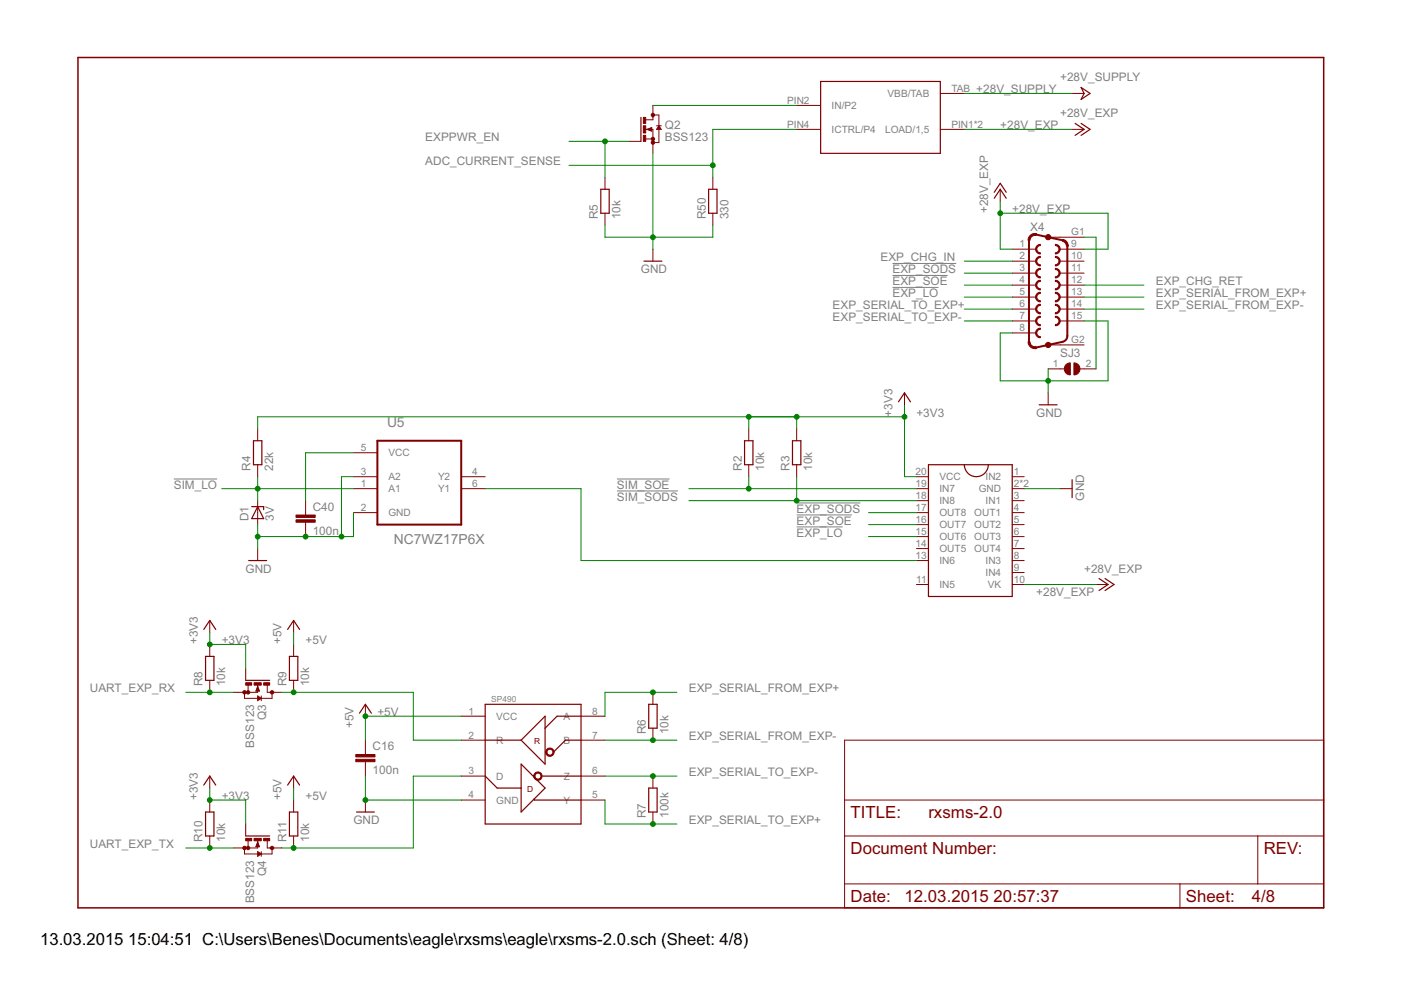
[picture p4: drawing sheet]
<svg xmlns="http://www.w3.org/2000/svg" width="297mm" height="210mm" viewBox="0 0 297 210" stroke-linecap="round" stroke-linejoin="round" font-family="sans-serif">
<path d="M189.2 58.4h11.7M189.2 55.9h13.5M189.2 60.9h9.8M36.9 101.6h9.1M130.8 101.6h11.1M130.8 104.1h12.9M168.9 111.7h9.8M168.9 109.2h11.7M168.9 106.6h13.5" fill="none" stroke="#808080" stroke-width=".21"/>
<path d="M16.5 12.2h264.1v180.3h-264.1z" fill="none" stroke="#800000" stroke-width=".32"/>
<g fill="none" stroke="#800000" stroke-width=".21">
<path d="M199.4 19.8h5M227.3 19.8h2.5M128.3 37.6v2.5M133.3 30h2.6M136.9 27.4h1.5v5.1M136.9 29.5h1.5M137.2 27.4l1-.3v.7zM138.4 22.4v3h-1.5M138.4 24.4h1.3v5.8h-1.3M139.2 26.7h1M139.7 26.7l.5 .7h-1zM151.1 37.6v2.5"/>
<path d="M168.9 27.4h5.1M168.9 22.4h5.1M199.4 27.4h5M227.3 27.4h2.5M128.3 45.2v2.6M138.4 52.8v2.6M151.1 45.2v2.6M212.1 40.1v2.6M214.6 52.8h5.1M214.6 55.4h5.1M214.6 57.9h5.1M222.2 50.3h7.6"/>
<path d="M224.8 52.8h5M224.8 55.4h5M224.8 57.9h5M214.6 60.5h5.1M214.6 63h5.1M214.6 65.5h5.1M214.6 68.1h5.1M214.6 70.6h5.1M222.2 73.1h7.6M222.2 78.2h3.5M224.8 60.5h5M224.8 63h5"/>
<path d="M224.8 65.5h5M224.8 68.1h5M229 78.2h3.4M54.6 90.9v2.6M54.6 98.5v2.6M75 96h5M158.7 90.9v2.6M158.7 98.5v2.6M168.9 90.9v2.6M168.9 98.5v2.6M191.8 83.3v2.5M222.2 83.3v2.5"/>
<path d="M54.6 106.2v5M54.6 116.3v2.6M64.8 106.2v3M64.8 110.7v3.1M75 103.6h5M75 101.1h5M75 108.7h5M97.8 103.6h5.1M97.8 101.1h5.1M194.3 103.6h2.5M194.3 106.2h2.5M194.3 101.1h2.5"/>
<path d="M194.3 118.9h2.5M194.3 108.7h2.5M194.3 111.2h2.5M194.3 113.8h2.5M194.3 116.3h2.5M214.6 103.6h2.5M214.6 106.2h2.5M214.6 101.1h2.5M214.6 118.9h2.5M214.6 108.7h2.5M214.6 111.2h2.5M214.6 113.8h2.5"/>
<path d="M214.6 116.3h2.5M224.8 103.6h2.5M44.5 131.6v2.5M44.5 136.6v2.6M62.3 131.6v2.5M62.3 136.6v2.6M194.3 123.9h2.5M214.6 121.4h2.5M214.6 123.9h2.5M232.4 123.9h2.5M44.5 144.3v2.5M51.8 146.8v1.3h5.9v-1.3"/>
<path d="M52.1 141.7v2.6M52.6 145.3v1.5M54.6 145.3v1.5h-5M54.6 147.6l.8 .5-.8 .5zM54.6 145.5l.4 1h-.7zM55.4 147.6v1M56.7 145.3v1.5h3M62.3 144.3v2.5M77.5 149.3v2.5M77.5 156.9v3.1M97.8 156.9h5.1M97.8 151.8h5.1"/>
<path d="M123.2 156.9h5.1M123.2 151.8h5.1M138.4 146.8v2.5M138.4 154.4v2.5M179.1 156.9h101.5v35.6h-101.5zM44.5 164.5v2.6M44.5 169.6v2.6M44.5 177.2v2.6M51.8 179.8v1.3h5.9v-1.3M52.1 174.7v2.5M52.6 178.3v1.5M54.6 178.3v1.5h-5"/>
<path d="M54.6 178.5l.4 1h-.7zM56.7 178.3v1.5h3M62.3 164.5v2.6M62.3 169.6v2.6M62.3 177.2v2.6M77.5 161.5v3M77.5 169.6v2.6M97.8 169.6h5.1M97.8 164.5h5.1M123.2 169.6h5.1M123.2 164.5h5.1M138.4 164.5v2.6"/>
<path d="M138.4 172.2v2.5M179.1 177.2h101.5M179.1 169.6h101.5M266.7 177.2v10.2M54.6 180.6l.8 .5-.8 .5zM55.4 180.6v1M179.1 187.4h101.5M250.2 187.4v5.1"/>
</g>
<g fill="#800000" stroke="#800000" stroke-width=".21">
<path d="M219.9 52l.7-.2v.3a.76 .76 0 0 0-.8 .7 .76 .76 0 0 0 .8 .8v.2a1.02 1.02 0 0 1-1-.6 1.02 1.02 0 0 1 .3-1.2z" fill-rule="evenodd"/>
<path d="M223.8 51.8a1.02 1.02 0 0 1 1 1 1.02 1.02 0 0 1-1 1v-.2a.76 .76 0 0 0 .7-.8 .76 .76 0 0 0-.7-.7z" fill-rule="evenodd"/>
<path d="M219.9 54.6l.7-.2v.2a.76 .76 0 0 0-.8 .8 .76 .76 0 0 0 .8 .7v.3a1.02 1.02 0 0 1-1-.7 1.02 1.02 0 0 1 .3-1.1z" fill-rule="evenodd"/>
<path d="M223.8 54.4a1.02 1.02 0 0 1 1 1 1.02 1.02 0 0 1-1 1v-.3a.76 .76 0 0 0 .7-.7 .76 .76 0 0 0-.7-.8z" fill-rule="evenodd"/>
<path d="M219.9 57.1l.7-.2v.2a.76 .76 0 0 0-.8 .8 .76 .76 0 0 0 .8 .8v.2a1.02 1.02 0 0 1-1-.6 1.02 1.02 0 0 1 .3-1.2z" fill-rule="evenodd"/>
<path d="M223.8 56.9a1.02 1.02 0 0 1 1 1 1.02 1.02 0 0 1-1 1v-.2a.76 .76 0 0 0 .7-.8 .76 .76 0 0 0-.7-.8z" fill-rule="evenodd"/>
<path d="M219.9 59.7l.7-.3v.3a.76 .76 0 0 0-.8 .8 .76 .76 0 0 0 .8 .7v.3a1.02 1.02 0 0 1-1-.7 1.02 1.02 0 0 1 .3-1.1z" fill-rule="evenodd"/>
<path d="M223.8 59.4a1.02 1.02 0 0 1 1 1.1 1.02 1.02 0 0 1-1 1v-.3a.76 .76 0 0 0 .7-.7 .76 .76 0 0 0-.7-.8z" fill-rule="evenodd"/>
<path d="M219.9 62.2l.7-.2v.2a.76 .76 0 0 0-.8 .8 .76 .76 0 0 0 .8 .8v.2a1.02 1.02 0 0 1-1-.7 1.02 1.02 0 0 1 .3-1.1z" fill-rule="evenodd"/>
<path d="M223.8 62a1.02 1.02 0 0 1 1 1 1.02 1.02 0 0 1-1 1v-.2a.76 .76 0 0 0 .7-.8 .76 .76 0 0 0-.7-.8z" fill-rule="evenodd"/>
<path d="M219.9 64.7l.7-.2v.3a.76 .76 0 0 0-.8 .7 .76 .76 0 0 0 .8 .8v.2a1.02 1.02 0 0 1-1-.6 1.02 1.02 0 0 1 .3-1.2z" fill-rule="evenodd"/>
<path d="M223.8 64.5a1.02 1.02 0 0 1 1 1 1.02 1.02 0 0 1-1 1v-.2a.76 .76 0 0 0 .7-.8 .76 .76 0 0 0-.7-.7z" fill-rule="evenodd"/>
<path d="M219.9 67.3l.7-.2v.2a.75 .75 0 0 0-.8 .8 .75 .75 0 0 0 .8 .7v.3a1.01 1.01 0 0 1-1-.7 1.01 1.01 0 0 1 .3-1.1z" fill-rule="evenodd"/>
<path d="M223.8 67.1a1.01 1.01 0 0 1 1 1 1.01 1.01 0 0 1-1 1v-.3a.75 .75 0 0 0 .7-.7 .75 .75 0 0 0-.7-.8z" fill-rule="evenodd"/>
<path d="M219.9 69.8l.5-.2h.2v.2a.76 .76 0 0 0-.8 .8 .76 .76 0 0 0 .8 .8v.2a1.01 1.01 0 0 1-1-.7 1.01 1.01 0 0 1 .3-1.1z" fill-rule="evenodd"/>
<path d="M218.4 49.9l.5-.3 .9-.1-.1 .4-.8 .2-.4 .4-.1 .5h-.4v-.5z" fill-rule="evenodd"/>
<path d="M225.3 50.8h.2a1.46 1.46 0 0 1 1 1.4h-.4l-.3-.8-.5-.2z" fill-rule="evenodd"/>
<path d="M218 72.5h.4l.1 .5 .4 .4 .8 .1 .1 .4a1.46 1.46 0 0 1-1.8-1.4z" fill-rule="evenodd"/>
<path d="M113.3 164a.89 .89 0 0 1 1.5 .1 .89 .89 0 0 1-.5 1.3 .89 .89 0 0 1-1.1-.9h.2a.64 .64 0 0 1 .9-.6 .64 .64 0 0 1 .2 1.1 .64 .64 0 0 1-1-.2l-.1-.3h-.2z" fill-rule="evenodd"/>
<path d="M115.9 158.9a.89 .89 0 0 1 1.4 .1 .89 .89 0 0 1-.5 1.3 .89 .89 0 0 1-1.1-.8h.3a.64 .64 0 0 1 .8-.6 .64 .64 0 0 1 .2 1 .64 .64 0 0 1-1-.2v-.2h-.3z" fill-rule="evenodd"/>
<path d="M227.7 76.9a1.27 1.27 0 0 1 1.3 1.3 1.27 1.27 0 0 1-1.3 1.3z" fill-rule="evenodd"/>
<path d="M226 77.4l.9-.5v2.6a1.27 1.27 0 0 1-1.1-.8 1.27 1.27 0 0 1 .2-1.3z" fill-rule="evenodd"/>
<circle cx="222.2" cy="50.3" r=".56"/>
<circle cx="222.2" cy="73.1" r=".56"/>
<circle cx="138.4" cy="30.2" r=".36"/>
<circle cx="138.4" cy="29.5" r=".36"/>
<circle cx="138.4" cy="24.4" r=".36"/>
<circle cx="51.8" cy="146.8" r=".36"/>
<circle cx="52.6" cy="146.8" r=".36"/>
<circle cx="57.7" cy="146.8" r=".36"/>
<circle cx="51.8" cy="179.8" r=".36"/>
<circle cx="52.6" cy="179.8" r=".36"/>
<circle cx="57.7" cy="179.8" r=".36"/>
</g>
<path d="M218.2 51v21.5M219.7 49.7l5.6 1.2M226.3 52.2v19.3l-.3 .5-.7 .5-5.6 1.2M80 93.5h17.8v17.7h-17.8z" fill="none" stroke="#800000" stroke-width=".42"/>
<g fill="none" stroke="#800000" stroke-width=".25">
<path d="M174 17.3h25.4v15.2h-25.4zM229.2 18.5l1.9 1.3-1.9 1.3 .6-1.3zM135.9 24.9v5.1M137.4 27.4l.6 .3v-.5l-.5 .2M139.7 26.9l.3 .4h-.6zM227.9 26.2l1.9 1.2-1.9 1.3M229.2 26.2l1.9 1.2-1.9 1.3M127.4 40.1h1.8v5.1h-1.8zM136.5 55.4h3.8M150.2 40.1h1.8v5.1h-1.8zM210.8 42l1.3-1.9 1.2 1.9M210.8 40.8l1.3-1.9 1.2 1.9"/>
<path d="M53.7 93.5h1.8v5h-1.8zM157.9 93.5h1.7v5h-1.7zM168 93.5h1.8v5h-1.8zM190.5 85.2l1.3-1.9 1.2 1.9M196.8 98.5h17.8v28h-17.8zM204.4 98.5a2.54 2.54 0 0 0 2.6 2.6 2.54 2.54 0 0 0 2.5-2.6M220.3 85.8h3.8M52.7 118.9h3.8M53.4 107.4h2.5v.7M54.6 107.4l1.3 2.6h-2.5zM227.3 101.7v3.8M43.2 133.5l1.3-1.9 1.2 1.9"/>
<path d="M43.6 139.2h1.8v5.1h-1.8zM61 133.5l1.3-1.9 1.2 1.9M61.4 139.2h1.7v5.1h-1.7zM233 122.7l1.9 1.2-1.9 1.3M234.3 122.7l1.9 1.2-1.9 1.3M52.1 144.3h5.1M54.6 145.8l-.2 .6h.5l-.3-.5M54.8 147.8l.3 .3-.3 .2zM76.2 151.2l1.3-1.9 1.2 1.9M102.9 156.9h7.6M102.9 149.3h20.3v25.4h-20.3zM115.6 151.8v10.2l-5.1-5.1z"/>
<path d="M123.2 156.9h-3.3l-2.6 2.6M123.2 151.8h-5.1l-2.5 2.6M137.5 149.3h1.8v5.1h-1.8zM43.2 166.5l1.3-2 1.2 2M43.6 172.2h1.8v5h-1.8zM52.1 177.2h5.1M54.6 178.8l-.2 .6h.5l-.3-.5M61 166.5l1.3-2 1.2 2M61.4 172.2h1.7v5h-1.7zM75.6 172.2h3.8M102.9 164.5l2.5 2.6h5.1M110.5 162l5.1 5.1-5.1 5.1z"/>
<path d="M113.3 169.4v.2h9.9M115.1 164.5h8.1M137.5 167.1h1.8v5.1h-1.8zM54.8 180.8l.3 .3-.3 .2z"/>
</g>
<g fill="#800000" stroke="#800000" stroke-width=".21">
<path d="M136.4 24.9h.5v1.3h-.5z"/>
<path d="M136.4 28.7h.5v1.3h-.5z"/>
<path d="M136.4 26.7h.5v1.5h-.5z"/>
<path d="M75.4 161h4.1v.5h-4.1z"/>
<path d="M75.4 160h4.1v.5h-4.1z"/>
<path d="M55.9 144.8h1.3v.5h-1.3z"/>
<path d="M52.1 144.8h1.3v.5h-1.3z"/>
<path d="M53.9 144.8h1.5v.5h-1.5z"/>
<path d="M55.9 177.8h1.3v.5h-1.3z"/>
<path d="M52.1 177.8h1.3v.5h-1.3z"/>
<path d="M53.9 177.8h1.5v.5h-1.5z"/>
<path d="M62.8 110.2h4v.5h-4z"/>
<path d="M62.8 109.2h4v.5h-4z"/>
</g>
<g fill="none" stroke="#008000" stroke-width=".21">
<path d="M204.4 19.8h22.9M120.6 30h12.7M120.6 35.1h30.5M128.3 30v7.6M138.4 32.5v20.3M138.4 22.4h30.5M168.9 27.4h-17.8v10.2M204.4 27.4h22.9M128.3 47.8v2.5h22.8v-2.5M204.4 57.9h10.2M204.4 55.4h10.2M212.1 42.7v10.1h2.5"/>
<path d="M212.1 45.2h22.8v7.6h-5.1M229.8 50.3h2.6v27.9M204.4 68.1h10.2M204.4 63h10.2M204.4 60.5h10.2M204.4 65.5h10.2M222.2 78.2v5.1M229.8 68.1h5.1v12.7h-22.8v-10.2h2.5M229.8 63h12.7M229.8 60.5h12.7M229.8 65.5h12.7M75 96h-10.2v10.2"/>
<path d="M158.7 88.4v2.5M168.9 88.4v2.5M191.8 88.4h-137.2v2.5M191.8 85.8v15.3h2.5M47 103.6h28M54.6 101.1v5.1M54.6 111.2v5.1M75 108.7v5.1h-20.4M75 101.1h-2.6v12.7M102.9 103.6h20.3v15.3h71.1M146 103.6h48.3M146 106.2h48.3"/>
<path d="M158.7 101.1v2.5M168.9 101.1v5.1M184.1 113.8h10.2M184.1 111.2h10.2M184.1 108.7h10.2M217.1 103.6h7.7M44.5 134.1v2.5h7.6v5.1M62.3 134.1v2.5M217.1 123.9h15.3M39.4 146.8h10.2M59.7 146.8h27.9v10.1h10.2M97.8 151.8h-20.3v5.1"/>
<path d="M128.3 156.9h15.2M143.5 146.8h-15.2v5M39.4 179.8h10.2M44.5 167.1v2.5h7.6v5.1M62.3 167.1v2.5M77.5 164.5v5.1h20.3M97.8 164.5h-10.2v15.3h-27.9M128.3 169.6v5.1h15.2M128.3 164.5h15.2"/>
</g>
<g fill="#008000" stroke="#008000" stroke-width=".21">
<circle cx="138.4" cy="50.3" r=".51"/>
<circle cx="77.5" cy="169.6" r=".51"/>
<circle cx="222.2" cy="80.8" r=".51"/>
<circle cx="54.6" cy="113.8" r=".51"/>
<circle cx="64.8" cy="113.8" r=".51"/>
<circle cx="72.4" cy="113.8" r=".51"/>
<circle cx="168.9" cy="88.4" r=".51"/>
<circle cx="191.8" cy="88.4" r=".51"/>
<circle cx="158.7" cy="88.4" r=".51"/>
<circle cx="44.5" cy="136.6" r=".51"/>
<circle cx="44.5" cy="169.6" r=".51"/>
<circle cx="54.6" cy="103.6" r=".51"/>
<circle cx="158.7" cy="103.6" r=".51"/>
<circle cx="128.3" cy="30" r=".51"/>
<circle cx="138.4" cy="156.9" r=".51"/>
<circle cx="138.4" cy="146.8" r=".51"/>
<circle cx="138.4" cy="164.5" r=".51"/>
<circle cx="138.4" cy="174.7" r=".51"/>
<circle cx="77.5" cy="151.8" r=".51"/>
<circle cx="62.3" cy="146.8" r=".51"/>
<circle cx="44.5" cy="146.8" r=".51"/>
<circle cx="62.3" cy="179.8" r=".51"/>
<circle cx="44.5" cy="179.8" r=".51"/>
<circle cx="212.1" cy="45.2" r=".51"/>
<circle cx="151.1" cy="35.1" r=".51"/>
<circle cx="168.9" cy="106.2" r=".51"/>
</g>
<g font-size="4" fill="#800000">
<text x="180.3" y="173.4">TITLE:</text>
<text x="196.8" y="173.4">rxsms-2.0</text>
<text x="180.3" y="181.1">Document Number:</text>
<text x="267.9" y="181.1">REV:</text>
<text x="180.3" y="191.2">Date:</text>
<text x="191.8" y="191.2">12.03.2015</text>
<text x="210.7" y="191.2">20:57:37</text>
<text x="251.4" y="191.2">Sheet:</text>
<text x="265.4" y="191.2">4/8</text>
</g>
<g font-size="4">
<text x="8.5" y="200.4">13.03.2015</text>
<text x="27.2" y="200.4">15:04:51 C:\Users\Benes\Documents\eagle\rxsms\eagle\rxsms-2.0.sch (Sheet: 4/8)</text>
</g>
<g font-size="3.3" fill="#808080">
<text x="82.1" y="90.5">U5</text>
<text x="83.5" y="115.4">NC7WZ17P6X</text>
</g>
<g font-size="2.8" fill="#808080">
<text x="224.8" y="17.3">+28V_SUPPLY</text>
<text x="207" y="19.8">+28V_SUPPLY</text>
<text x="90.2" y="30">EXPPWR_EN</text>
<text x="141" y="30">BSS123</text>
<text x="141" y="27.4">Q2</text>
<text x="212.1" y="27.4">+28V_EXP</text>
<text x="224.8" y="24.9">+28V_EXP</text>
<text x="90.2" y="35">ADC_CURRENT_SENSE</text>
<text x="126.8" y="46.5" transform="rotate(-90 126.8 46.5)">R5</text>
<text x="131.6" y="46.5" transform="rotate(-90 131.6 46.5)">10k</text>
<text x="149.6" y="46.5" transform="rotate(-90 149.6 46.5)">R50</text>
<text x="154.4" y="46.5" transform="rotate(-90 154.4 46.5)">330</text>
<text x="209.5" y="45.2" transform="rotate(-90 209.5 45.2)">+28V_EXP</text>
<text x="214.6" y="45.2">+28V_EXP</text>
<text x="218.4" y="49">X4</text>
<text x="135.9" y="57.9">GND</text>
<text x="186.7" y="55.4">EXP_CHG_IN</text>
<text x="189.2" y="57.9">EXP_SODS</text>
<text x="176.5" y="65.5">EXP_SERIAL_TO_EXP+</text>
<text x="189.2" y="63">EXP_LO</text>
<text x="189.2" y="60.4">EXP_SOE</text>
<text x="245.1" y="65.5">EXP_SERIAL_FROM_EXP-</text>
<text x="245.1" y="63">EXP_SERIAL_FROM_EXP+</text>
<text x="245.1" y="60.4">EXP_CHG_RET</text>
<text x="176.5" y="68.1">EXP_SERIAL_TO_EXP-</text>
<text x="224.8" y="75.7">SJ3</text>
<text x="189.2" y="88.4" transform="rotate(-90 189.2 88.4)">+3V3</text>
<text x="194.3" y="88.4">+3V3</text>
<text x="219.7" y="88.4">GND</text>
<text x="53.1" y="99.8" transform="rotate(-90 53.1 99.8)">R4</text>
<text x="57.9" y="99.8" transform="rotate(-90 57.9 99.8)">22k</text>
<text x="157.2" y="99.8" transform="rotate(-90 157.2 99.8)">R2</text>
<text x="162" y="99.8" transform="rotate(-90 162 99.8)">10k</text>
<text x="167.4" y="99.8" transform="rotate(-90 167.4 99.8)">R3</text>
<text x="172.2" y="99.8" transform="rotate(-90 172.2 99.8)">10k</text>
<text x="36.8" y="103.6">SIM_LO</text>
<text x="130.8" y="103.6">SIM_SOE</text>
<text x="130.8" y="106.2">SIM_SODS</text>
<text x="229.9" y="106.2" transform="rotate(-90 229.9 106.2)">GND</text>
<text x="52.7" y="110.5" transform="rotate(-90 52.7 110.5)">D1</text>
<text x="58.1" y="110.5" transform="rotate(-90 58.1 110.5)">3V</text>
<text x="66.3" y="113.4">100n</text>
<text x="66.3" y="108.3">C40</text>
<text x="168.9" y="113.8">EXP_LO</text>
<text x="168.9" y="111.2">EXP_SOE</text>
<text x="168.9" y="108.7">EXP_SODS</text>
<text x="52.1" y="121.4">GND</text>
<text x="229.9" y="121.4">+28V_EXP</text>
<text x="219.7" y="126.5">+28V_EXP</text>
<text x="41.9" y="136.6" transform="rotate(-90 41.9 136.6)">+3V3</text>
<text x="47" y="136.6">+3V3</text>
<text x="59.7" y="136.6" transform="rotate(-90 59.7 136.6)">+5V</text>
<text x="64.8" y="136.6">+5V</text>
<text x="19.1" y="146.8">UART_EXP_RX</text>
<text x="43" y="145.5" transform="rotate(-90 43 145.5)">R8</text>
<text x="47.8" y="145.5" transform="rotate(-90 47.8 145.5)">10k</text>
<text x="60.7" y="145.5" transform="rotate(-90 60.7 145.5)">R9</text>
<text x="65.5" y="145.5" transform="rotate(-90 65.5 145.5)">10k</text>
<text x="146" y="146.8">EXP_SERIAL_FROM_EXP+</text>
<text x="56.4" y="152.7" transform="rotate(-90 56.4 152.7)">Q3</text>
<text x="74.9" y="154.4" transform="rotate(-90 74.9 154.4)">+5V</text>
<text x="80" y="151.9">+5V</text>
<text x="136.9" y="155.7" transform="rotate(-90 136.9 155.7)">R6</text>
<text x="141.7" y="155.7" transform="rotate(-90 141.7 155.7)">10k</text>
<text x="53.9" y="158.5" transform="rotate(-90 53.9 158.5)">BSS123</text>
<text x="79" y="159.1">C16</text>
<text x="146" y="156.9">EXP_SERIAL_FROM_EXP-</text>
<text x="79" y="164.2">100n</text>
<text x="146" y="164.6">EXP_SERIAL_TO_EXP-</text>
<text x="41.9" y="169.6" transform="rotate(-90 41.9 169.6)">+3V3</text>
<text x="47" y="169.6">+3V3</text>
<text x="59.7" y="169.6" transform="rotate(-90 59.7 169.6)">+5V</text>
<text x="64.8" y="169.6">+5V</text>
<text x="136.9" y="173.4" transform="rotate(-90 136.9 173.4)">R7</text>
<text x="141.7" y="173.4" transform="rotate(-90 141.7 173.4)">100k</text>
<text x="19.1" y="179.8">UART_EXP_TX</text>
<text x="43" y="178.5" transform="rotate(-90 43 178.5)">R10</text>
<text x="47.8" y="178.5" transform="rotate(-90 47.8 178.5)">10k</text>
<text x="60.7" y="178.5" transform="rotate(-90 60.7 178.5)">R11</text>
<text x="65.5" y="178.5" transform="rotate(-90 65.5 178.5)">10k</text>
<text x="74.9" y="174.7">GND</text>
<text x="146" y="174.7">EXP_SERIAL_TO_EXP+</text>
<text x="56.4" y="185.7" transform="rotate(-90 56.4 185.7)">Q4</text>
<text x="53.9" y="191.5" transform="rotate(-90 53.9 191.5)">BSS123</text>
</g>
<g font-size="2.4" fill="#808080">
<text x="166.9" y="22">PIN2</text>
<text x="176.3" y="23.1">IN/P2</text>
<text x="188.2" y="20.6">VBB/TAB</text>
<text x="201.7" y="19.5">TAB</text>
<text x="166.9" y="27.1">PIN4</text>
<text x="176.3" y="28.2">ICTRL/P4</text>
<text x="187.7" y="28.2">LOAD/1,5</text>
<text x="201.7" y="27.1">PIN1*2</text>
<text x="216.2" y="52.5">1</text>
<text x="227.1" y="52.5">9</text>
<text x="227.1" y="49.9">G1</text>
<text x="216.2" y="55">2</text>
<text x="216.2" y="57.5">3</text>
<text x="227.1" y="55">10</text>
<text x="227.1" y="57.5">11</text>
<text x="216.2" y="60.1">4</text>
<text x="216.2" y="62.6">5</text>
<text x="216.2" y="65.2">6</text>
<text x="227.1" y="60.1">12</text>
<text x="227.1" y="62.6">13</text>
<text x="227.1" y="65.2">14</text>
<text x="216.2" y="67.7">7</text>
<text x="216.2" y="70.2">8</text>
<text x="227.1" y="67.7">15</text>
<text x="223.2" y="77.9">1</text>
<text x="227.1" y="72.8">G2</text>
<text x="230.2" y="77.9">2</text>
<text x="76.5" y="95.6">5</text>
<text x="76.5" y="100.7">3</text>
<text x="82.4" y="96.8">VCC</text>
<text x="82.4" y="101.8">A2</text>
<text x="92.9" y="101.8">Y2</text>
<text x="100.1" y="100.7">4</text>
<text x="194.1" y="100.7">20</text>
<text x="199.2" y="101.8">VCC</text>
<text x="209" y="101.8">IN2</text>
<text x="215" y="100.7">1</text>
<text x="76.5" y="103.3">1</text>
<text x="82.4" y="104.4">A1</text>
<text x="92.9" y="104.4">Y1</text>
<text x="100.1" y="103.3">6</text>
<text x="194.1" y="103.3">19</text>
<text x="194.1" y="105.8">18</text>
<text x="199.2" y="104.4">IN7</text>
<text x="199.2" y="106.9">IN8</text>
<text x="207.5" y="104.4">GND</text>
<text x="209" y="106.9">IN1</text>
<text x="215" y="103.3">2*2</text>
<text x="215" y="105.8">3</text>
<text x="76.5" y="108.3">2</text>
<text x="82.4" y="109.5">GND</text>
<text x="194.1" y="113.4">15</text>
<text x="194.1" y="110.9">16</text>
<text x="194.1" y="108.3">17</text>
<text x="199.2" y="112">OUT7</text>
<text x="199.2" y="109.5">OUT8</text>
<text x="206.6" y="109.5">OUT1</text>
<text x="206.6" y="112">OUT2</text>
<text x="215" y="108.3">4</text>
<text x="215" y="110.9">5</text>
<text x="215" y="113.4">6</text>
<text x="194.1" y="118.5">13</text>
<text x="194.1" y="116">14</text>
<text x="199.2" y="119.6">IN6</text>
<text x="199.2" y="117.1">OUT5</text>
<text x="199.2" y="114.5">OUT6</text>
<text x="206.6" y="114.5">OUT3</text>
<text x="206.6" y="117.1">OUT4</text>
<text x="209" y="119.6">IN3</text>
<text x="215" y="118.5">8</text>
<text x="215" y="116">7</text>
<text x="194.3" y="123.6">11</text>
<text x="199.2" y="124.7">IN5</text>
<text x="209" y="122.1">IN4</text>
<text x="209.4" y="124.7">VK</text>
<text x="215" y="121">9</text>
<text x="215" y="123.6">10</text>
<text x="99.4" y="151.5">1</text>
<text x="105.2" y="152.6">VCC</text>
<text x="119.4" y="152.6">A</text>
<text x="125.5" y="151.5">8</text>
<text x="99.4" y="156.6">2</text>
<text x="105.2" y="157.7">R</text>
<text x="119.4" y="157.7">B</text>
<text x="125.5" y="156.6">7</text>
<text x="99.4" y="164.2">3</text>
<text x="105.2" y="165.3">D</text>
<text x="119.5" y="165.3">Z</text>
<text x="125.5" y="164.2">6</text>
<text x="99.4" y="169.3">4</text>
<text x="105.2" y="170.4">GND</text>
<text x="119.5" y="170.4">Y</text>
<text x="125.5" y="169.3">5</text>
</g>
<text font-size="2" fill="#808080" x="104.1" y="148.8">SP490</text>
<g font-size="2" fill="#800000">
<text x="113.3" y="157.7">R</text>
<text x="111.8" y="167.9">D</text>
</g>
</svg>
